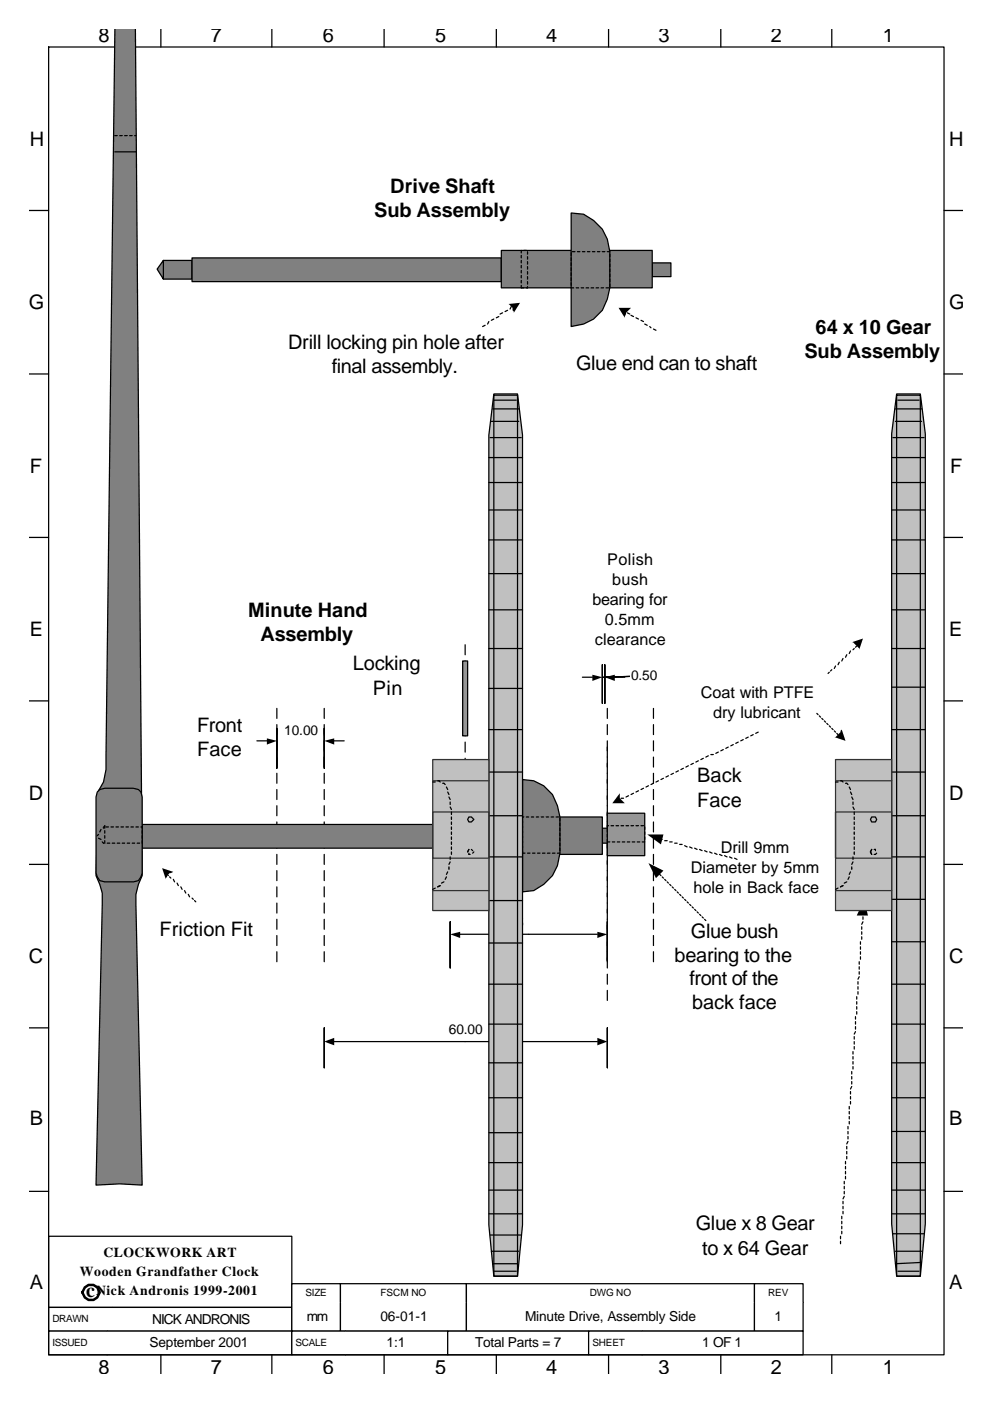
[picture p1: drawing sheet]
<svg xmlns="http://www.w3.org/2000/svg" width="210mm" height="297mm" viewBox="0 0 210 297" stroke-linecap="round" stroke-linejoin="round" font-family="sans-serif">
<g fill="none" stroke="#000" stroke-width=".26">
<path d="M98.7 136.7v2.1M58.7 150.2v2.1M58.7 153.6v2.2M58.7 157.1v2.1M68.8 150.2v2.1M68.8 153.6v2.2M68.8 157.1v2.1M98.7 140.1v2.2M98.7 143.6v2.1M98.7 147v2.1M98.7 150.5v2.1M98.7 153.9v2.1"/>
<path d="M98.7 157.3v2.2M58.7 160.5v2.1M58.7 164v2.1M58.7 167.4v2.1M58.7 170.8v2.1M58.7 174.3v2.1M58.7 177.7v2.1M68.8 160.5v2.1M68.8 164v2.1M68.8 167.4v2.1M68.8 170.8v2.1M68.8 174.3v2.1"/>
<path d="M68.8 177.7v2.1M98.7 160.8v2.1M98.7 164.2v2.1M98.7 167.7v2.1M98.7 171.1v2.1M98.7 174.5v2.2M98.7 178v2.1M58.7 181.2v2.1M58.7 184.6v2.1M58.7 188v2.1M58.7 191.5v2.1M58.7 194.9v2.1"/>
<path d="M58.7 198.3v2.2M68.8 181.2v2.1M68.8 184.6v2.1M68.8 188v2.1M68.8 191.5v2.1M68.8 194.9v2.1M68.8 198.3v2.2M98.7 181.4v2.1M98.7 184.9v2.1M98.7 188.3v2.1M58.7 201.8v2.1M68.8 201.8v2.1"/>
</g>
<path d="M10.3 262.1h51.6v15.1h-51.6z" fill-rule="evenodd" fill="#fff" stroke="#000" stroke-width=".26"/>
<path d="M61.9 272.2h10.3v3.9h-10.3z" fill-rule="evenodd" fill="#fff"/>
<path d="M61.9 276.1v-3.9h10.3v3.9" fill="none" stroke="#000" stroke-width=".26"/>
<path d="M72.2 272.2h26.8v3.9h-26.8z" fill-rule="evenodd" fill="#fff"/>
<path d="M72.2 276.1v-3.9h26.8v3.9" fill="none" stroke="#000" stroke-width=".26"/>
<path d="M99 272.2h61.1v3.9h-61.1z" fill-rule="evenodd" fill="#fff"/>
<path d="M99 276.1v-3.9h61.1v3.9" fill="none" stroke="#000" stroke-width=".26"/>
<path d="M160.1 272.2h10.3v3.9h-10.3z" fill-rule="evenodd" fill="#fff"/>
<path d="M160.1 276.1v-3.9h10.3v3.9" fill="none" stroke="#000" stroke-width=".26"/>
<path d="M10.3 277.2h13.5v5h-13.5z" fill-rule="evenodd" fill="#fff"/>
<path d="M23.8 277.2h-13.5v5h13.5" fill="none" stroke="#000" stroke-width=".26"/>
<path d="M23.8 277.2h38.1v5h-38.1z" fill-rule="evenodd" fill="#fff"/>
<path d="M23.8 277.2h38.1v5h-38.1" fill="none" stroke="#000" stroke-width=".26"/>
<path d="M61.9 276.1h10.3v6.1h-10.3z" fill-rule="evenodd" fill="#fff"/>
<path d="M61.9 276.1v6.1h10.3v-6.1" fill="none" stroke="#000" stroke-width=".26"/>
<path d="M72.2 276.1h26.8v6.1h-26.8z" fill-rule="evenodd" fill="#fff"/>
<path d="M72.2 276.1v6.1h26.8v-6.1" fill="none" stroke="#000" stroke-width=".26"/>
<path d="M99 276.1h61.1v6.1h-61.1z" fill-rule="evenodd" fill="#fff"/>
<path d="M99 276.1v6.1h61.1v-6.1" fill="none" stroke="#000" stroke-width=".26"/>
<path d="M160.1 276.1h10.3v6.1h-10.3z" fill-rule="evenodd" fill="#fff"/>
<path d="M160.1 276.1v6.1h10.3v-6.1" fill="none" stroke="#000" stroke-width=".26"/>
<path d="M10.3 282.2h12.5v5h-12.5z" fill-rule="evenodd" fill="#fff"/>
<path d="M22.8 282.2h-12.5v5h12.5" fill="none" stroke="#000" stroke-width=".26"/>
<path d="M22.8 282.2h39.1v5h-39.1z" fill-rule="evenodd" fill="#fff"/>
<path d="M22.8 282.2h39.1v5h-39.1" fill="none" stroke="#000" stroke-width=".26"/>
<path d="M61.9 282.2h11.4v5h-11.4z" fill-rule="evenodd" fill="#fff"/>
<path d="M73.3 282.2h-11.4v5h11.4" fill="none" stroke="#000" stroke-width=".26"/>
<path d="M73.3 282.2h21.7v5h-21.7z" fill-rule="evenodd" fill="#fff"/>
<path d="M73.3 282.2h21.7v5h-21.7" fill="none" stroke="#000" stroke-width=".26"/>
<path d="M95 282.2h29.9v5h-29.9z" fill-rule="evenodd" fill="#fff" stroke="#000" stroke-width=".26"/>
<path d="M124.9 282.2h11.4v5h-11.4z" fill-rule="evenodd" fill="#fff"/>
<path d="M136.3 282.2h-11.4v5h11.4" fill="none" stroke="#000" stroke-width=".26"/>
<path d="M136.3 282.2h34.1v5h-34.1z" fill-rule="evenodd" fill="#fff"/>
<path d="M136.3 282.2h34.1v5h-34.1" fill="none" stroke="#000" stroke-width=".26"/>
<path d="M128.9 217.9v8.5zM68.8 217.9v8.5z" fill-rule="evenodd" fill="#fff"/>
<path d="M68.8 217.9v8.5v-8.5M128.9 217.9v8.5v-8.5M70.6 220.8h56.1" fill="none" stroke="#000" stroke-width=".26"/>
<path d="M68.8 220.8l2.1-.8v1.6zM126.7 220l2.2 .8-2.2 .8z" fill="#000"/>
<path d="M94.7 216.3h8v4h-8z" fill-rule="evenodd" fill="#fff"/>
<g fill="none" stroke="#000" stroke-width=".26">
<path d="M128.9 158.4v2.1M128.9 161.8v2.2M128.9 165.3v2.1M128.9 168.7v2.1M128.9 172.2v2.1M128.9 175.6v2.1M128.9 179v2.2M128.9 182.5v2.1M128.9 185.9v2.1M128.9 189.4v2.1M128.9 192.8v2.1M128.9 196.2v2.1"/>
<path d="M128.9 199.7v2.1M128.9 203.1v2.1M128.9 206.6v2.1M128.9 210v2.1"/>
</g>
<path d="M128.9 195.4v8.2zM95.5 195.4v9.8z" fill-rule="evenodd" fill="#fff"/>
<path d="M95.5 195.4v9.8v-9.8M97.4 198.1h29.3M128.9 195.4v8.2v-8.2" fill="none" stroke="#000" stroke-width=".26"/>
<path d="M95.5 198.1l2.1-.5v1.3zM126.7 197.6l2.2 .5-2.2 .8z" fill="#000"/>
<path d="M103.7 193.6h7.7v4h-7.7z" fill-rule="evenodd" fill="#fff"/>
<g fill="none" stroke="#000" stroke-width=".26">
<path d="M128.9 150.2v2.1M128.9 153.6v2.2M128.9 157.1v2.1M128.9 160.5v2.1M128.9 164v2.1M128.9 167.4v2.1M128.9 170.8v2.1M128.9 174.3v2.1M128.9 177.7v2.1M128.9 181.2v2.1M128.9 184.6v2.1M128.9 188v2.1"/>
<path d="M128.9 191.5v2.1M128.9 194.9v2.1M128.9 198.3v2.2M182.6 199.7v.5M182.8 196.5v.5M182.8 197.6v.5M182.8 198.6v.5M183.1 195.4l-.3 .6M183.1 194.4v.5M128.9 201.8v2.1M181.2 219.8v.5M181.5 218.7l-.3 .6"/>
<path d="M181.5 215.5v.6M181.5 216.6v.5M181.5 217.7v.5M181.8 211.3v.5M181.8 212.4v.5M181.8 213.4v.6M181.8 214.5v.5M182 208.1v.6M182 209.2v.5M182 210.3v.5M182.3 207.1l-.3 .5M182.3 203.9v.5"/>
<path d="M182.3 205v.5M182.3 206v.6M182.6 200.7v.6M182.6 201.8v.5M182.6 202.8v.6M179.9 238.8v.6M179.9 239.9v.5M180.2 234.6v.5M180.2 235.7v.5M180.2 236.7v.5M180.2 237.8v.5M180.4 231.4v.6"/>
<path d="M180.4 232.5v.5M180.4 233.5v.6M180.7 230.4l-.3 .5M180.7 227.2v.5M180.7 228.2v.6M180.7 229.3v.5M181 223v.5M181 224v.5M181 225.1v.5M181 226.1v.6M181.2 220.8v.6M181.2 221.9v.5"/>
<path d="M178.6 257.9v.5M178.6 258.9v.6M178.6 260v.5M178.9 254.7v.5M178.9 255.8v.5M178.9 256.8v.6M179.1 253.6l-.2 .6M179.1 250.5v.5M179.1 251.5v.6M179.1 252.6v.5M179.4 246.2v.6M179.4 247.3v.5"/>
<path d="M179.4 248.4v.5M179.4 249.4v.5M179.7 243.1v.5M179.7 244.1v.6M179.7 245.2v.5M179.9 242l-.2 .5M179.9 240.9v.6M178.3 262.1v.5M178.3 263.2v.5M178.6 261.1v.5"/>
</g>
<path d="M183.4 190.7l.7 3.4h-2.3z" fill="#000"/>
<path d="M127.8 140.9v8.2zM128.3 140.9v8.2zM128.1 143.6l8.7-.3z" fill-rule="evenodd" fill="#fff"/>
<path d="M123.6 143.6h2.1M127.8 140.9v8.2v-8.2M128.1 143.6l8.7-.3-8.7 .3M128.3 140.9v8.2v-8.2M130.2 143.6h2.4" fill="none" stroke="#000" stroke-width=".26"/>
<path d="M125.7 143.1l2.1 .5-2.1 .8zM128.3 143.6l2.1-.5v1.3z" fill="#000"/>
<path d="M133.6 141.2h6.4v4h-6.4z" fill-rule="evenodd" fill="#fff"/>
<g fill="none" stroke="#000" stroke-width=".26">
<path d="M138.6 150.2v2.1M138.6 153.6v2.2M138.6 157.1v2.1M138.6 160.5v2.1M138.6 164v2.1M138.6 167.4v2.1M138.6 170.8v2.1M138.6 174.3v2.1M138.6 177.7v2.1M138.6 181.2v2.1M138.6 184.6v2.1M138.6 188v2.1"/>
<path d="M138.6 191.5v2.1M138.6 194.9v2.1M138.6 198.3v2.2M140 185.4l.2 .2M140.5 185.9l.3 .3M141 186.4l.3 .3M141.6 187l.2 .2M142.1 187.5l.2 .3M142.6 188l.3 .3M143.1 188.6l.3 .2M143.7 189.1l.2 .3M144.2 189.6l.3 .3"/>
<path d="M144.7 190.1l.3 .3M145.3 190.7l.2 .2M145.8 191.2l.2 .3M146.3 191.7l.3 .3M146.8 192.3l.3 .2M147.4 192.8l.2 .3M147.9 193.3l.3 .3M148.4 193.9l.3 .2M149 194.4l.2 .2M149.5 194.9l.3 .3M138.6 201.8v2.1"/>
</g>
<path d="M137.6 183l3.2 1.6-1.6 1.6z" fill="#000"/>
<path d="M58.7 154.4v8.5zM68.8 154.4v8.5z" fill-rule="evenodd" fill="#fff"/>
<path d="M54.5 157.1h2.4M58.7 154.4v8.5v-8.5M68.8 154.4v8.5v-8.5M70.6 157.1h2.4" fill="none" stroke="#000" stroke-width=".26"/>
<path d="M56.6 156.5l2.1 .6-2.1 .8zM68.8 157.1l2.1-.6v1.4z" fill="#000"/>
<path d="M59.8 152.6h7.9v4.2h-7.9z" fill-rule="evenodd" fill="#fff"/>
<g fill="none" stroke="#000" stroke-width=".26">
<path d="M150.8 160h.5M152.4 159.5l-.5 .2M153.5 158.9l-.6 .3M154.5 158.4l-.5 .3M155.6 157.9l-.6 .2M156.6 157.3l-.5 .3M157.7 156.8l-.5 .3M158.7 156.3l-.5 .2M159.8 155.8l-.5 .2M160.9 155.2l-.6 .3M131.8 169.2h.5M133.3 168.7l-.5 .3"/>
<path d="M134.4 168.2l-.5 .3M135.5 167.7l-.6 .2M136.5 167.1l-.5 .3M137.6 166.6l-.5 .3M138.6 166.1l-.5 .2M139.7 165.5l-.5 .3M140.2 178h.3M140.8 165l-.6 .3M141 178.2h.6M141.8 164.5l-.5 .2M142.1 178.5h.5M142.9 164l-.6 .2"/>
<path d="M143.1 178.8h.6M143.9 163.4l-.5 .3M144.2 179h.5M145 162.9l-.5 .3M145.3 179.3l.5 .3M146 162.4l-.5 .2M146.3 179.6l.5 .2M147.1 161.8l-.5 .3M147.4 179.8l.5 .3M148.2 161.3l-.6 .3M149.2 160.8l-.5 .2M150.3 160.2l-.5 .3"/>
<path d="M148.4 180.1l.6 .3M149.5 180.4l.5 .2M150.5 180.6l.6 .3M151.6 180.9l.5 .3M152.7 181.2l.5 .2M153.7 181.4l.6 .3M154.8 181.7l.5 .2M155.8 181.9l.6 .3"/>
</g>
<g fill="#000">
<path d="M137.3 176.9h3.5l-.6 2.1z"/>
<path d="M131.5 168.2v1l1.1 1.1h-2.7z" fill-rule="evenodd"/>
</g>
<path d="M200.3 252.6h4z" fill="#fff"/>
<g fill="none" stroke="#000" stroke-width=".26">
<path d="M10.3 10h190v277.2h-190zM34.1 6.2v3.8M57.7 6.2v3.8M81.5 6.2v3.8M105.3 6.2v3.8M129.1 6.2v3.8M152.9 6.2v3.8M176.5 6.2v3.8M6.3 44.6h4M200.3 44.6h4M6.3 79.3h4M200.3 79.3h4"/>
<path d="M6.3 113.9h4M200.3 113.9h4M6.3 148.6h4M200.3 148.6h4M6.3 183.3h4M200.3 183.3h4M6.3 217.9h4M200.3 217.9h4M6.3 252.6h4M200.3 252.6h4M34.1 287.2v4.1M57.7 287.2v4.1"/>
<path d="M81.5 287.2v4.1M105.3 287.2v4.1M129.1 287.2v4.1M152.9 287.2v4.1M176.5 287.2v4.1"/>
</g>
<path d="M98.2 140.1h1v15.9h-1z" fill-rule="evenodd" fill="#969696" stroke="#000" stroke-width=".26"/>
<g fill="none" stroke="#000" stroke-width=".26">
<path d="M102.9 69l-.5 .2M103.7 68.2l-.2 .5M104.8 67.6l-.6 .3M105.8 67.1l-.5 .3M106.6 66.3l-.5 .3M107.7 65.8l-.5 .3M108.5 65l-.3 .5M133.1 66.3l.5 .3M133.9 66.9l.5 .2M134.9 67.4l.6 .2M136 67.9l.5 .3M136.8 68.7l.5 .3"/>
<path d="M137.8 69.2l.3 .3M138.6 69.8l.6 .2M178.9 139.6l-.3 .5M179.7 138.8l-.3 .5M180.4 138l-.2 .6M181.2 137.5l-.2 .3M181.8 137l-.3 .2M173.3 151.3l.3 .2M173.8 151.8l.3 .2M174.4 152.3l.2 .3M174.9 152.8l.3 .3M175.4 153.4l.3 .2"/>
<path d="M175.9 153.9l.3 .3M175.9 142.5l-.2 .3M176.5 154.4l.2 .3M176.5 142l-.3 .3M177 155l.3 .2M177.3 141.2l-.3 .5M177.5 155.5l.3 .3M178.1 140.4l-.3 .5M35.5 185.4l.2 .2M36 185.9l.2 .3M36.8 186.4l.2 .6M37.6 187.2l.2 .6"/>
<path d="M38.4 188l.2 .6M39.2 188.8l.2 .6M40 189.6l.2 .5M40.7 190.4l.3 .3M41.3 190.9l.2 .3"/>
</g>
<g fill="#000">
<path d="M107.7 64.5l2.6-.3-1.3 2.1v-.2l-.3-.3v-.5l-.8-.8z" fill-rule="evenodd"/>
<path d="M131.2 65.3h2.7l-1.1 1-.2 1.1z" fill-rule="evenodd"/>
<path d="M180.7 136.2l2.4-.8-.8 2.4v-.3l-1.3-1.3z" fill-rule="evenodd"/>
<path d="M177 156.3h.3l1-1.1v-.2l.3-.3 .8 2.4z" fill-rule="evenodd"/>
<path d="M34.4 184.1l2.4 .8-.8 .2-.5 .5-.3 .8z" fill-rule="evenodd"/>
</g>
<g fill="#808080" stroke="#000" stroke-width=".26">
<path d="M34.7 55.2h6v4h-6z" fill-rule="evenodd"/>
<path d="M40.7 54.7h65.7v5h-65.7z" fill-rule="evenodd"/>
<path d="M138.4 55.7h3.9v2.9h-3.9z" fill-rule="evenodd"/>
<path d="M106.4 53.1h32v7.9h-32z" fill-rule="evenodd"/>
</g>
<g fill="none" stroke="#000" stroke-width=".26">
<path d="M110.6 53.1v.5M110.6 54.2v.5M110.6 55.2v.5M110.6 56.3v.5M110.6 57.3v.6M110.6 58.4v.5M110.6 59.4v.6M111.1 53.1h.6M111.9 53.4v.5M111.9 54.4v.5M111.9 55.5v.5M111.9 56.5v.6"/>
<path d="M111.9 57.6v.5M111.9 58.6v.6M111.9 59.7v.5M110.6 60.5v.5h.5M111.9 60.8v.2h-.2"/>
</g>
<g fill="#808080" stroke="#000" stroke-width=".26">
<path d="M34.7 55.2v4l-1.4-2.1z" fill-rule="evenodd"/>
<path d="M121.2 45.2l2.6 .2a8.9 8.9 0 0 1 5.6 8v7.6l-.5 2.4a8 8 0 0 1-7.7 5.8z" fill-rule="evenodd"/>
</g>
<g fill="none" stroke="#000" stroke-width=".26">
<path d="M121.2 53.6v.6M121.2 54.7v.5M121.2 55.7v.6M121.2 56.8v.5M121.2 57.9v.5M121.2 58.9v.5M121.2 60v.5M121.4 53.4h.6M122.5 53.4h.5M123.6 53.4h.5M124.6 53.4h.5M125.7 53.4h.5"/>
<path d="M126.7 53.4h.6M127.8 53.4h.5M128.9 53.4h.5M129.4 53.9v.5M129.4 54.9v.6M129.4 56v.5M129.4 57.1v.5M129.4 58.1v.5M129.4 59.2v.5M121.2 61h.5M122.2 61h.6M123.3 61h.5"/>
<path d="M124.4 61h.5M125.4 61h.5M126.5 61h.5M127.5 61h.6M128.6 61h.5M129.4 60.2v.6"/>
</g>
<path d="M190.2 83.5h5.1l1 8.5v167.5l-1 11.1h-5.1l-1-11.1v-167.5z" fill-rule="evenodd" fill="#c0c0c0" stroke="#000" stroke-width=".26"/>
<g fill="none" stroke="#000" stroke-width=".26">
<path d="M189.2 97h7.1M189.4 92.8h6.7M190 86.7h5.5M190 89.3h5.5M190.2 83.8h5.1v186.8h-5.1zM190.5 84.8h4.5M189.2 102.3h7.1M189.2 108.1h7.1M189.2 114.5h7.1M189.2 121.6h7.1M189.2 129.3h7.1M189.2 137.5h7.1"/>
<path d="M189.2 145.7h7.1M189.2 154.7h7.1M189.2 163.7h7.1M189.2 172.9h7.1M189.2 199.7h7.1M189.2 190.7h7.1M189.2 181.7h7.1M189.2 217.1h7.1M189.2 208.7h7.1M189.2 239.9h7.1M189.2 232.7h7.1M189.2 225.3h7.1"/>
<path d="M189.2 257.4h7.1M189.2 252.3h7.1M189.2 246.5h7.1M189.4 261.6h6.7M190 265.3h5.5M190.5 269.5h4.5M195.3 267.7l-5.3 .2"/>
</g>
<g fill="#808080" stroke="#000" stroke-width=".26">
<path d="M24.3 175.1h5.9v3.9h-5.9z" fill-rule="evenodd"/>
<path d="M30.2 174.8h65.6v5h-65.6z" fill-rule="evenodd"/>
<path d="M127.8 175.6h4v3.2h-4z" fill-rule="evenodd"/>
<path d="M95.8 173.2h32v8h-32z" fill-rule="evenodd"/>
</g>
<g fill="none" stroke="#000" stroke-width=".26">
<path d="M100 173.2h.5M100 173.7v.6M100 174.8v.5M100 175.9v.5M100 176.9v.5M100 178v.5M100 179v.6M101.1 173.2h.5M101.6 173.7v.6M101.6 174.8v.5M101.6 175.9v.5M101.6 176.9v.5"/>
<path d="M101.6 178v.5M101.6 179v.6M100 181.2h.5M100 180.1v.5M101.1 181.2h.5M101.6 180.1v.5"/>
</g>
<g fill="#808080" stroke="#000" stroke-width=".26">
<path d="M24.3 175.1v3.9l-1.5-1.8z" fill-rule="evenodd"/>
<path d="M110.9 165.3a7.3 7.3 0 0 1 7.4 5.5l.5 2.4v7.7a8.9 8.9 0 0 1-5.6 7.9l-2.3 .3z" fill-rule="evenodd"/>
</g>
<g fill="none" stroke="#000" stroke-width=".26">
<path d="M110.9 174v.5M110.9 175.1v.5M110.9 176.1v.6M110.9 177.2v.5M110.9 178.2v.6M110.9 179.3v.5M111.1 173.2h-.2v.3M111.7 173.2h.5M112.7 173.2h.5M113.8 173.2h.5M114.8 173.2h.6M115.9 173.2h.5"/>
<path d="M116.9 173.2h.6M118 173.2h.5M118.8 173.5v.5M118.8 174.5v.6M118.8 175.6v.5M118.8 176.7v.5M118.8 177.7v.5M118.8 178.8v.5M118.8 179.8v.6M110.9 180.4v.5h.5M111.9 180.9h.5M113 180.9h.5"/>
<path d="M114 180.9h.6M115.1 180.9h.5M116.2 180.9h.5M117.2 180.9h.5M118.3 180.9h.5"/>
</g>
<path d="M128.9 172.4h7.9v9h-7.9z" fill-rule="evenodd" fill="#969696" stroke="#000" stroke-width=".26"/>
<g fill="none" stroke="#000" stroke-width=".26">
<path d="M128.9 178v.5h.5M128.9 175.9v.5M128.9 176.9v.5M129.1 175.1h-.2v.2M129.6 175.1h.6M129.9 178.5h.5M130.7 175.1h.5M131 178.5h.5M131.8 175.1h.5M132 178.5h.6M132.8 175.1h.5M133.1 178.5h.5"/>
<path d="M133.9 175.1h.5M134.1 178.5h.6M134.9 175.1h.6M135.2 178.5h.5M136 175.1h.5M136.3 178.5h.5M136.8 175.3v.6M136.8 176.4v.5M136.8 177.4v.6"/>
</g>
<g fill="#808080" stroke="#000" stroke-width=".26">
<path d="M24.6 6.2h4l1.6 179.4-.8 1.9-.6 2.1v2.4l1.4 59.3-4.8-.3-5 .3 1.3-59.6v-2.3l-.5-1.9-.8-1.9 .5-17.9 1.1-1.9 .5-2.6z" fill-rule="evenodd"/>
<path d="M20.6 167.9l.6-.5 1-.3h6.1l1.1 .3 .5 .5 .3 1.1v16.1l-.3 .8-.5 .8-1.1 .3h-6.1l-1-.3-.6-.8-.2-.8v-16.1z" fill-rule="evenodd"/>
</g>
<g fill="none" stroke="#000" stroke-width=".26">
<path d="M24.3 28.8h.6M24.3 32.2h4.5M25.4 28.8h.5M26.5 28.8h.5M27.5 28.8h.5M28.6 28.8h.2M22 175.3v.6M22 176.4v.5M22 177.4v.6M22 178.5v.3h.2M22.5 175.3h.5M22.8 178.8h.5"/>
<path d="M23.5 175.3h.6M23.8 178.8h.5M24.6 175.3h.5M24.9 178.8h.5M25.7 175.3h.5M25.9 178.8h.6M26.7 175.3h.6M27 178.8h.5M27.8 175.3h.5M28 178.8h.6M28.8 175.3h.6M29.1 178.8h.5"/>
<path d="M29.9 175.3h.3v.3M30.2 176.1v.6M30.2 177.2v.5M30.2 178.2v.6"/>
</g>
<path d="M104.8 83.5h5l1.1 8.8v167.4l-1.1 10.9h-5l-1.1-10.9v-167.4z" fill-rule="evenodd" fill="#c0c0c0" stroke="#000" stroke-width=".26"/>
<g fill="none" stroke="#000" stroke-width=".26">
<path d="M103.7 97h7.2M104 92.8h6.6M104.2 89.3h5.9M104.5 86.7h5.6M104.8 83.8h5v186.8h-5zM104.8 84.8h4.7M103.7 102.3h7.2M103.7 108.1h7.2M103.7 114.5h7.2M103.7 121.6h7.2M103.7 129.3h7.2M103.7 137.5h7.2"/>
<path d="M103.7 146h7.2M103.7 154.7h7.2M103.7 163.7h7.2M103.7 172.9h7.2M103.7 199.9h7.2M103.7 190.9h7.2M103.7 181.7h7.2M103.7 217.1h7.2M103.7 208.7h7.2M103.7 232.7h7.2M103.7 225.3h7.2M103.7 257.4h7.2"/>
<path d="M103.7 252.3h7.2M103.7 246.5h7.2M103.7 240.2h7.2M104 261.8h6.6M104.2 265.3h5.9M104.5 267.9h5.3M104.8 269.5h4.7"/>
</g>
<path d="M22.2 175.1v3.9l-1.6-1.8z" fill="#808080"/>
<path d="M20.9 176.9l-.3 .3M20.9 177.7l.5 .3M21.4 175.9l-.2 .5M21.7 178.5l.3 .3M22 175.6l.2-.5v.5M22.2 176.1v.6M22.2 177.2v.5M22.2 178.2v.6" fill="none" stroke="#000" stroke-width=".26"/>
<path d="M177.3 161h11.9v32.1h-11.9z" fill-rule="evenodd" fill="#c0c0c0" stroke="#333" stroke-width=".26"/>
<path d="M177.3 172.2h11.9v9.7h-11.9zM177.3 165.5h11.9M177.3 188.8h11.9" fill="none" stroke="#333" stroke-width=".26"/>
<path d="M184.9 173.2h.8l.3 .5-.3 .6h-.8l-.2-.6z" fill-rule="evenodd" fill="#c0c0c0" stroke="#000" stroke-width=".26"/>
<g fill="none" stroke="#000" stroke-width=".26">
<path d="M177.3 165.8h.5M178.3 165.5h.3l.3 .3M179.4 166.1h.3l.2 .2M180.2 166.9l.2 .5M180.4 167.9l.3 .6M180.7 169l.3 .5M181 170v.6M181 171.1l.2 .5M181.2 172.2v.5M181.2 173.2v.5M181.2 174.3v.5M181.2 175.3v.6"/>
<path d="M181.2 176.4v.5M181.2 177.4v.6M181.2 178.5v.5M181.2 179.6v.5M177.8 188.3l-.5 .3M178.9 187.8l-.6 .2M179.7 187l-.6 .2M180.2 185.9l-.3 .5M180.4 184.9l-.2 .5M180.7 183.8v.5M181 182.7l-.3 .6M181 181.7v.5"/>
<path d="M181.2 180.6v.6M184.9 180.1l-.2 .5 .2 .6M185.5 180.1h.2v.3M186 180.9l-.3 .3h-.2"/>
</g>
<path d="M91.8 161h11.9v32.1h-11.9z" fill-rule="evenodd" fill="#c0c0c0" stroke="#333" stroke-width=".26"/>
<path d="M91.8 172.2h11.9v9.7h-11.9zM91.8 165.5h11.9M91.8 188.8h11.9" fill="none" stroke="#333" stroke-width=".26"/>
<path d="M99.5 173.2h.5l.5 .5-.5 .6h-.5l-.3-.6z" fill-rule="evenodd" fill="#c0c0c0" stroke="#000" stroke-width=".26"/>
<g fill="none" stroke="#000" stroke-width=".26">
<path d="M91.8 165.8h.5M92.9 165.5h.2l.3 .3M93.9 166.1h.3l.3 .2M94.7 166.9l.3 .5M95 167.9l.2 .6M95.2 169l.3 .5M95.5 170v.6M95.5 171.1l.3 .5M95.8 172.2v.5M95.8 173.2v.5M95.8 174.3v.5M95.8 175.3v.6"/>
<path d="M95.8 176.4v.5M95.8 177.4v.6M95.8 178.5v.5M95.8 179.6v.5M92.3 188.3l-.5 .3M93.4 187.8l-.5 .2M94.2 187l-.5 .2M94.7 185.9l-.2 .5M95 184.9l-.3 .5M95.2 183.8v.5M95.5 182.7l-.3 .6M95.5 181.7v.5"/>
<path d="M95.8 180.6v.6M99.5 180.1l-.3 .5M99.5 180.9v.3h.2M100 180.1l.3 .3M100.5 180.6l-.2 .3"/>
</g>
<path d="M18 273l.8-.6h1l.8 .6 .6 1-.6 1.1-.8 .5h-1l-.8-.5-.5-1.1z" fill="none" stroke="#000" stroke-width=".53"/>
<g font-size="4.2">
<text x="20.9" y="8.9">8</text>
<text x="44.7" y="8.9">7</text>
<text x="68.5" y="8.9">6</text>
<text x="92.3" y="8.9">5</text>
<text x="115.9" y="8.9">4</text>
<text x="139.7" y="8.9">3</text>
<text x="163.5" y="8.9">2</text>
<text x="187.3" y="8.9">1</text>
<text x="6.3" y="30.9">H</text>
<text x="201.3" y="30.9">H</text>
<text x="82.8" y="40.9">Drive Shaft</text>
<text x="79.4" y="45.9">Sub Assembly</text>
<text x="6.1" y="65.5">G</text>
<text x="201.3" y="65.5">G</text>
<text x="173" y="70.8">64 x 10 Gear</text>
<text x="61.1" y="74">Drill locking pin hole after</text>
<text x="170.7" y="75.8">Sub Assembly</text>
<text x="70.4" y="79">final assembly.</text>
<text x="122.2" y="78.5">Glue end can to shaft</text>
<text x="6.3" y="100.2">F</text>
<text x="201.6" y="100.2">F</text>
<text x="52.7" y="130.9">Minute Hand</text>
<text x="6.3" y="134.8">E</text>
<text x="55.3" y="135.9">Assembly</text>
<text x="201.3" y="134.8">E</text>
<text x="74.9" y="142">Locking</text>
<text x="79.1" y="147.3">Pin</text>
<text x="41.8" y="155.2">Front</text>
<text x="41.8" y="160.2">Face</text>
<text x="147.9" y="165.8">Back</text>
<text x="6.1" y="169.5">D</text>
<text x="147.9" y="171.1">Face</text>
<text x="201.3" y="169.5">D</text>
<text x="33.9" y="198.3">Friction Fit</text>
<text x="143.1" y="203.9">bearing to the</text>
<text x="146.6" y="198.9">Glue bush</text>
<text x="6.1" y="204.2">C</text>
<text x="146.3" y="208.9">front of the</text>
<text x="201.3" y="204.2">C</text>
<text x="146.8" y="214">back face</text>
<text x="6.3" y="238.6">B</text>
<text x="201.3" y="238.6">B</text>
<text x="147.6" y="260.8">Glue x 8 Gear</text>
<text x="149" y="266.1">to x 64 Gear</text>
<text x="6.3" y="273.2">A</text>
<text x="18.3" y="275.1">c</text>
<text x="201.3" y="273.2">A</text>
<text x="20.9" y="291.2">8</text>
<text x="44.7" y="291.2">7</text>
<text x="68.5" y="291.2">6</text>
<text x="92.3" y="291.2">5</text>
<text x="115.9" y="291.2">4</text>
<text x="139.7" y="291.2">3</text>
<text x="163.5" y="291.2">2</text>
<text x="187.3" y="291.2">1</text>
</g>
<g font-size="3.4">
<text x="128.9" y="119.8">Polish</text>
<text x="129.9" y="124">bush</text>
<text x="125.7" y="128.2">bearing for</text>
<text x="126.2" y="136.7">clearance</text>
<text x="128.3" y="132.5">0.5mm</text>
<text x="148.7" y="148.1">Coat with PTFE</text>
<text x="151.3" y="152.3">dry lubricant</text>
<text x="146.6" y="185.1">Diameter by 5mm</text>
<text x="152.9" y="180.9">Drill 9mm</text>
<text x="147.1" y="189.4">hole in Back face</text>
</g>
<g font-size="2.9">
<text x="133.9" y="144.1">0.50</text>
<text x="60.3" y="155.8">10.00</text>
<text x="104" y="196.5">33.25</text>
<text x="95.2" y="219.3">60.00</text>
<text x="22" y="266.6">CLOCKWORK ART</text>
<text x="16.9" y="270.6">Wooden Grandfather Clock</text>
<text x="20.4" y="274.5">Nick Andronis 1999-2001</text>
<text x="32.3" y="280.6">NICK ANDRONIS</text>
<text x="65.1" y="280.1">mm</text>
<text x="80.7" y="280.1">06-01-1</text>
<text x="111.4" y="280.1">Minute Drive, Assembly Side</text>
<text x="164.3" y="280.1">1</text>
<text x="31.7" y="285.7">September 2001</text>
<text x="82" y="285.7">1:1</text>
<text x="100.8" y="285.7">Total Parts = 7</text>
<text x="149" y="285.7">1 OF 1</text>
</g>
<g font-size="2.1">
<text x="64.8" y="274.8">SIZE</text>
<text x="80.7" y="274.8">FSCM NO</text>
<text x="125.1" y="274.8">DWG NO</text>
<text x="163" y="274.8">REV</text>
<text x="11.1" y="280.4">DRAWN</text>
<text x="11.1" y="285.4">ISSUED</text>
<text x="62.7" y="285.4">SCALE</text>
<text x="125.7" y="285.4">SHEET</text>
</g>
</svg>
